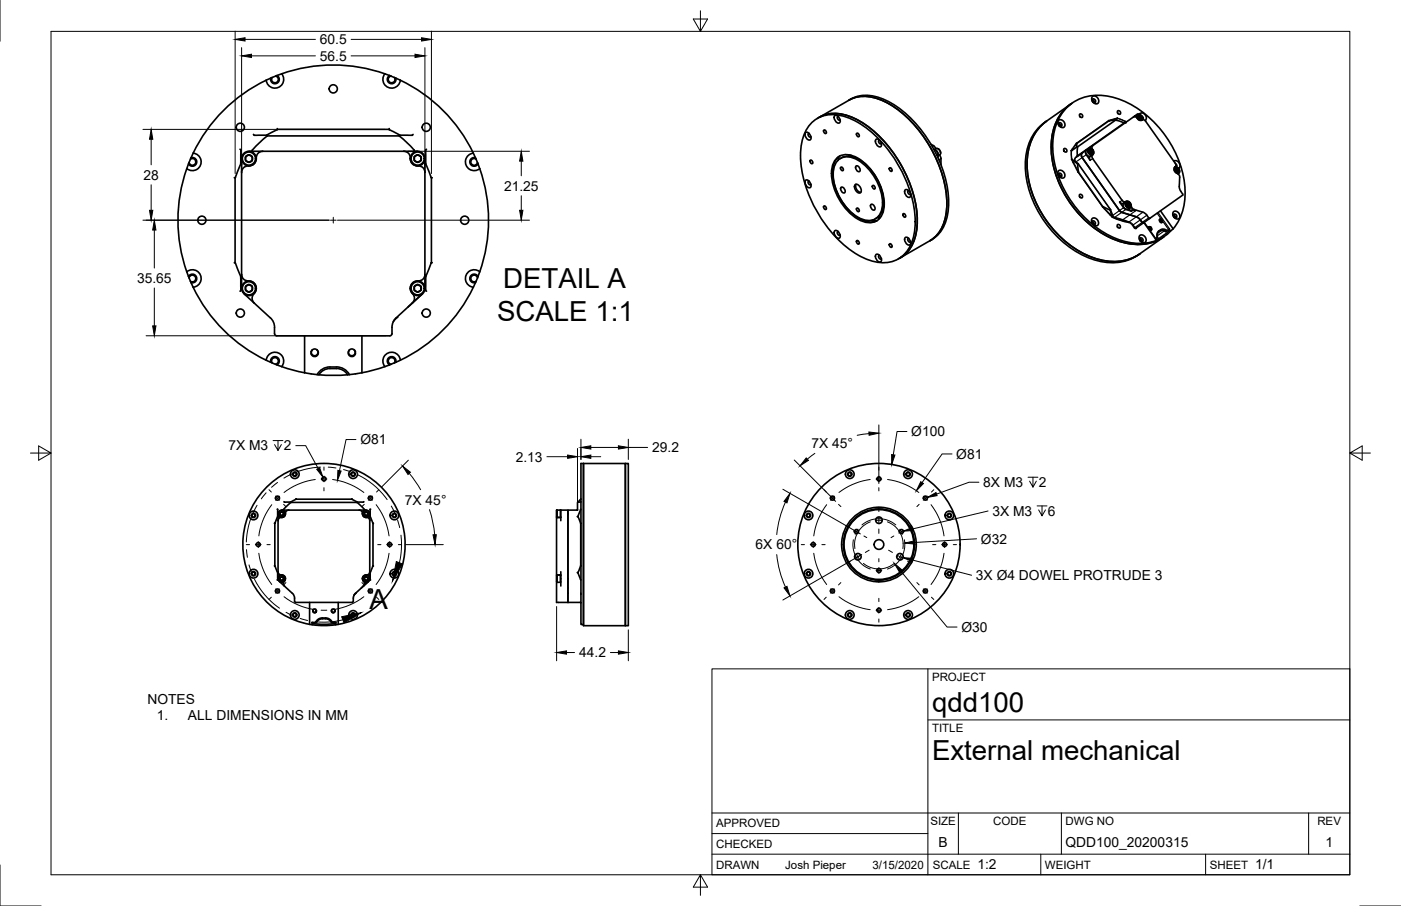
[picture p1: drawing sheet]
<svg xmlns="http://www.w3.org/2000/svg" width="432mm" height="279mm" viewBox="0 0 432 279" stroke-linecap="round" stroke-linejoin="round" font-family="sans-serif">
<!-- layer: Visible -->
<g fill="none" stroke="#000" stroke-width=".51">
<path d="M82 24.7a47.9 47.9 0 0 0-22.5 22.5M82.1 24.7a2.69 2.69 0 0 0 3.7 2.3 2.69 2.69 0 0 0 1-4.2 47.9 47.9 0 0 1 31.8 0 2.7 2.7 0 0 0 1.1 4.2 2.7 2.7 0 0 0 3.7-2.3M83.4 24.1l-1.4 .6M83.9 23.9l-.5 .2M85 23.5a1.05 1.05 0 0 1 .7 1.3 1.05 1.05 0 0 1-1.4 .6 1.05 1.05 0 0 1-.4-1.5l1-.4M85.4 23.3a1.34 1.34 0 0 1 .6 1.7 1.34 1.34 0 0 1-1.7 .7 1.34 1.34 0 0 1-.8-1.6M85.4 23.3l-.4 .2M85.4 39.6l.1 .3h34.5M85.5 39.9l-.7 .4a6.7 6.7 0 0 1-5.1 1.4h-1.4l-.2-.3M86.8 22.8l-1.4 .5M118.6 22.8l1.5 .5M120 39.9l3.3 1.8"/>
<path d="M120 39.6v.3M120.1 23.3a1.34 1.34 0 0 0-.6 1.7 1.34 1.34 0 0 0 1.7 .7 1.34 1.34 0 0 0 .8-1.6M120.1 23.3l.4 .1a1.05 1.05 0 0 0-.8 1.4 1.05 1.05 0 0 0 1.5 .6 1.05 1.05 0 0 0 .4-1.5M120.5 23.5l1.1 .4M121.6 23.9l.4 .2M122 24.1l1.4 .6M123.4 24.7a47.9 47.9 0 0 1 22.5 22.5M250.3 37.7a10.1 10.1 0 0 1 10.7-1.5 34.1 34.1 0 0 1 17.3 17.4 31.4 31.4 0 0 1 3.5 18.5 9.6 9.6 0 0 1-10.9 8.8 25.4 25.4 0 0 1-15-9.7 37.6 37.6 0 0 1-9.1-25.1 12.7 12.7 0 0 1 3.5-8.4zM252.5 36.2l-.6 .3M252.6 36.1a11.7 11.7 0 0 1 11 .5 38.2 38.2 0 0 1 18.1 24 20.3 20.3 0 0 1-1.3 16.2l-1.8 1.9-1.1 .8M257.4 35.6a1.55 1.55 0 0 1 1.3 2.3 1.55 1.55 0 0 1-1.3-2.3zM258.3 35.9a.63 .63 0 0 0-.1 .8 .63 .63 0 0 0 .8 .3"/>
<path d="M261.7 30.9a10.6 10.6 0 0 1 10-.5 34.8 34.8 0 0 1 17.6 18.6 29 29 0 0 1 2.5 18.3 10.3 10.3 0 0 1-5.2 6.9M261.7 30.9l-9.2 5.3M261.7 30.9a11.7 11.7 0 0 1 11 .4 38.2 38.2 0 0 1 18.1 24 20.3 20.3 0 0 1-1.3 16.2l-1.8 2-1.1 .7M322.5 37.4a15.5 15.5 0 0 0-6.5 14.4 32.8 32.8 0 0 0 21.2 28.3 15.5 15.5 0 0 0 13.6-1.5M322.5 37.4a15.9 15.9 0 0 0-6 14 32.8 32.8 0 0 0 21.2 28.4 15.5 15.5 0 0 0 13.6-1.5M326.2 38.2l.4 .3 .1 .5M326.2 38.1l.5 .3 .2 .6M326.4 37a1.42 1.42 0 0 1 1.5 .6 1.42 1.42 0 0 1 0 1.6 1.42 1.42 0 0 1-1.5-.5 1.42 1.42 0 0 1 0-1.7zM326.4 37.9a.63 .63 0 0 1 .8 .3 .63 .63 0 0 1-.3 .8 .75 .75 0 0 1-.5-1.1zM330 32.1l-7.5 5.3M330 32.1a15.9 15.9 0 0 0-6 14.2 32.7 32.7 0 0 0 21.5 28.3 16.3 16.3 0 0 0 11.1-.4l-4-5.6M330 32.1a16.3 16.3 0 0 0-5.9 15.1 32.8 32.8 0 0 0 21.4 27.4 14.5 14.5 0 0 0 15.2-3.3"/>
<path d="M330.5 31.8l-.5 .3M332.8 35.8l.1 .2M332.8 35.2a.59 .59 0 0 1 .8 .3 .59 .59 0 0 1-.3 .7h-.2a.65 .65 0 0 1-.3-1zM336.6 30.9l.5 .3 .1 .5M336.6 30.8l.5 .3 .2 .6M336.8 30.5a.63 .63 0 0 1 .8 .4 .63 .63 0 0 1-.3 .8 .75 .75 0 0 1-.5-1.2zM336.8 29.7a1.42 1.42 0 0 1 1.5 .6 1.42 1.42 0 0 1 0 1.6 1.42 1.42 0 0 1-1.5-.5 1.42 1.42 0 0 1 0-1.7zM341.7 37.2l.1 .1M341.8 37.3l-10.1 6.9M343.8 37l-2 .3M343.9 37l2.8 .9M344.3 36.4l.1 .1"/>
<path d="M344.4 36.6h.1M344.4 36.6l-12.3 8.7M344.5 34.9l.1 .1M344.5 34.2a.59 .59 0 0 1 .8 .3 .59 .59 0 0 1-.3 .8l-.3-.1a.65 .65 0 0 1-.2-1zM346.9 37.4l.1 .3M349.4 36.1l-12.6 8.8M349.4 36.1l.6-.1 .6 .5M349.9 35.7l-.5 .4M349.9 35.7l-.2 .3M350.3 36.2a.83 .83 0 0 1 .6-1.1 .83 .83 0 0 1 1 .8 .9 .9 0 0 1-.1 1.2M350.5 35.3l-.6 .4M350.5 36.5a1.17 1.17 0 0 0 1.8 .4l.8 .5 9.1 12.9 .2 .7-.4 .6"/>
<path d="M350.6 35.3a.99 .99 0 0 1 1.2 .5 .99 .99 0 0 1-.3 1.3l-.9-.5a.9 .9 0 0 1 0-1.3zM350.8 36h.1M350.9 36l.3 .6M351.2 35.2a1.32 1.32 0 0 1 1.7 .1 1.32 1.32 0 0 1 .2 1.7l-.2 .2M351.3 35.7l.4 .5M351.3 35.7h-.4v.7l.6 .2 .2-.4M351.3 35.7l-.4 .3M351.3 35.7a.5 .5 0 0 0-.5 .7 .5 .5 0 0 0 .8 .1l.1-.3M351.7 36.2l-.5 .3M351.8 35.7l.6 .7-.2 .5h-.2M351.9 37h.1M352 36.9h.1"/>
<path d="M352 37l-.2 .1M57.6 52a47.9 47.9 0 0 0 0 31.8M58.1 50.6l-.5 1.4M58.3 50.1l-.2 .4M58.7 49.1a1.05 1.05 0 0 1 1.5 .4 1.05 1.05 0 0 1-.6 1.4 1.05 1.05 0 0 1-1.3-.8zM58.9 48.6l-.2 .5M59.5 47.2l-.6 1.4a1.35 1.35 0 0 1 1.7 .8 1.35 1.35 0 0 1-.7 1.7 1.35 1.35 0 0 1-1.8-.5M59.6 47.2a2.7 2.7 0 0 1 2.2 3.8 2.7 2.7 0 0 1-4.2 1M72.2 54.8h.3M72.5 54.8v26.2h-.3M74 46l.2 .2v4.4h.3M74.2 50.6l-1.7 4.2"/>
<path d="M74.5 48.9v40M75.7 48.3l1-.5 1 .5v1.2l-1 .6-.8-.5-.2-.1zM76.7 46.7h52M77.8 46.3l-.2 .4M81 46.7a2.34 2.34 0 0 0-2.1 2.8 2.77 2.77 0 0 1-3.1 1.8l-1 .7-.3 1.2M82.1 41.7l.3 .2M82.4 41.9h40.6M82.4 41.9l-4.6 4.4M123 41.9l4.6 4.4M124.4 46.7a2.34 2.34 0 0 1 2.1 2.8 2.39 2.39 0 0 0 2.8 1.7l.7 .3 .6 .5 .4 1.2M127.3 41.4l-.2 .3h-3.8l-.3 .2M127.6 46.3l.2 .4"/>
<path d="M127.7 48.3l1-.5 1 .5v1.2l-1 .6-.8-.5-.2-.1zM131 48.9v40M131.2 50.6h-.2M131.5 46l-.3 .2v.6a9.5 9.5 0 0 0 .9 5.8l.9 2.2M133.2 54.8h-.2v26.2M145.5 49.1l.3-.2a1.1 1.1 0 0 1 1.1 .6 1.1 1.1 0 0 1-.1 1.2 1.05 1.05 0 0 1-1.4-.1 1.05 1.05 0 0 1 .1-1.5zM145.9 47.2l.6 1.4M145.9 47.2a2.7 2.7 0 0 0-2.2 3.8 2.7 2.7 0 0 0 4.2 1M146.5 48.6l.2 .5M146.5 48.6a1.34 1.34 0 0 0-1.6 .9 1.34 1.34 0 0 0 .7 1.6 1.34 1.34 0 0 0 1.7-.5M147.2 50.1l.1 .4M147.3 50.6l.5 1.4"/>
<path d="M147.9 52a47.9 47.9 0 0 1 0 31.8M248.4 55.5a1.55 1.55 0 0 1 1.3 2.4 1.55 1.55 0 0 1-1.3-2.4zM248.4 40.8a1.55 1.55 0 0 1 1.3 2.3 1.55 1.55 0 0 1-1.3-2.3zM249.3 55.8a.63 .63 0 0 0-.1 .8 .63 .63 0 0 0 .8 .3M249.3 41.1a.63 .63 0 0 0-.1 .8 .63 .63 0 0 0 .8 .3M249.7 49.4l.6 .2 .2 .8-.7-.2zM253.9 40.2l.6 .1 .1 .8-.6-.2zM258 48.7a5.2 5.2 0 0 1 6.4 .1 17.5 17.5 0 0 1 8.1 15.3 4.6 4.6 0 0 1-7 4 17.3 17.3 0 0 1-9.2-15.8 5.6 5.6 0 0 1 1.7-3.6zM258.4 49.3a5.4 5.4 0 0 1 7 .7 16.6 16.6 0 0 1 6.5 13.7 4.3 4.3 0 0 1-6.5 3.8 16.2 16.2 0 0 1-8.5-14.9 5.3 5.3 0 0 1 1.5-3.3zM258.7 48.2l-.4 1.3M258.8 48.1a7.3 7.3 0 0 0-1.9 7.8 16.9 16.9 0 0 0 9.7 12.3 4.9 4.9 0 0 0 3.7-.2M259.1 51.6l.6 .2 .2 .8-.6-.2z"/>
<path d="M259.3 57.7a1.16 1.16 0 0 1 1 1.8 1.16 1.16 0 0 1-1-1.8zM259.4 48.6a6.6 6.6 0 0 1 7.3 2 15.7 15.7 0 0 1 5.4 13.9 4.4 4.4 0 0 1-2 2.8M259.4 48.7l-.4 .2M261.7 47.7v.5M262.3 47.9l-.6 .3M263.6 57a1.67 1.67 0 0 1 1.8 2.1 .9 .9 0 0 1-.9 .4 .9 .9 0 0 1-.7-.7l-.4-1.2zM263.8 56.8a1.93 1.93 0 0 0 1.5 2.5M263.9 51.2a1.16 1.16 0 0 1 1 1.7 1.16 1.16 0 0 1-1-1.7zM264 41.1l.6 .2 .2 .8-.6-.2zM268.9 57.3l.6 .1 .2 .8-.6-.2zM270.1 42.9a1.55 1.55 0 0 1 1.3 2.3 1.55 1.55 0 0 1-1.3-2.3zM271.1 43.2a.63 .63 0 0 0-.2 .8 .63 .63 0 0 0 .8 .3"/>
<path d="M274.1 51.8l.7 .2 .1 .8-.6-.2zM279.1 58.5a1.55 1.55 0 0 1 1.3 2.3 1.55 1.55 0 0 1-1.3-2.3zM280 58.8a.63 .63 0 0 0-.1 .8 .63 .63 0 0 0 .8 .3M286.9 44.5l1 .6 .5 .8M287.8 46l.5 .3M288 46.1a1.14 1.14 0 0 1 1.7 .4 1.14 1.14 0 0 1-.6 1.6M288 46.2a1.54 1.54 0 0 1 1.1 1.8M288.3 46.3l.3 .3a2.31 2.31 0 0 1 .5 2M289.1 45.9l.6 .5 .2 .8M289.5 47.8l.5 .8v2.2M326.2 53.8l.4 .3 .1 .5M326.2 53.7l.5 .3 .1 .6"/>
<path d="M326.3 52.6a1.42 1.42 0 0 1 1.6 .6 1.42 1.42 0 0 1 0 1.6 1.42 1.42 0 0 1-1.6-.5 1.42 1.42 0 0 1 0-1.7zM326.4 53.4a.63 .63 0 0 1 .8 .4 .63 .63 0 0 1-.3 .8 .75 .75 0 0 1-.5-1.2zM327.9 46.5l.1 .2M328 45.8a.59 .59 0 0 1 .7 .3 .59 .59 0 0 1-.3 .8l-.2-.1a.65 .65 0 0 1-.2-1zM330.2 49.1l2 1.5M331.9 44.3h.1M331.9 44.3v.4a.9 .9 0 0 1-.7 1.2l-1.1 .5M331.9 45.3h.2M332.1 45.3l-.1 2.8 .2 .1M332.1 50.6l.3 2.4M332.4 53l-.1 .1M332.4 53l7.4 10.8"/>
<path d="M332.4 50.5l-.2 .1M332.8 60a.59 .59 0 0 1 .8 .3 .59 .59 0 0 1-.3 .8l-.3-.1a.65 .65 0 0 1-.2-1zM333.5 48.6l11.8 16.6 5.3 1.8 1.4 1.6M333.5 47.2l-1.7 1.2M333.5 47.2a1.01 1.01 0 0 0 0 1.4M334.8 46.3l-1.3 .9M334.8 46.3a1.05 1.05 0 0 0 0 1.4l1.2 1.7a.89 .89 0 0 1 0-1.2l.8-.5-.3 .5 .3 .7 9 12.9a1.14 1.14 0 0 0 1.7 .2 1.78 1.78 0 0 1 1.3 1.9l.7 .7 2.7 .8M334.9 46.3a1.2 1.2 0 0 0 0 1.3 1.2 1.2 0 0 0 1.3 .5M335.5 45.8a1.2 1.2 0 0 1 1.3 .5 1.2 1.2 0 0 1 0 1.4 1.2 1.2 0 0 1-1.3-.5 1.2 1.2 0 0 1 0-1.4zM335.6 45.9a.99 .99 0 0 1 1.2 .5 .99 .99 0 0 1-.3 1.2l-.9-.5a.9 .9 0 0 1 0-1.2zM335.7 46.6h.2M335.9 46.6l.2 .6"/>
<path d="M336 45.4l-1.2 .9M336 45.4l-.2 .3M336.2 48.1h.1M336.3 46.3l.3 .5M336.3 46.3h-.5v.6l.6 .3 .2-.4M336.3 46.3l-.4 .3M336.3 46.3a.5 .5 0 0 0-.6 .7 .5 .5 0 0 0 .9 .1v-.3M336.6 46.8l-.4 .3M336.7 47.7l-.6 .4M336.8 44.9l-.8 .5M336.8 44.9a1.42 1.42 0 0 0 .3 1.8v.6l-.3 .4M361.8 49.7a1.36 1.36 0 0 1 1.6 .5 1.36 1.36 0 0 1-.2 1.7"/>
<path d="M362 51.6h.1M362 51.6a1.18 1.18 0 0 1 1.3 .5 1.18 1.18 0 0 1-.1 1.4l-.2 .1M362.1 51.6h.1M362.1 51.7a.99 .99 0 0 1 1.2 .4 .99 .99 0 0 1-.3 1.3l-.9-.5a.9 .9 0 0 1 0-1.2zM362.2 51.5a1.44 1.44 0 0 0 1 2.2l.4 1M362.2 51.5h.1M362.3 52.3l.1 .1M362.3 50.5l.4 .5-.1 .5M362.3 51.4v.1M362.4 52.4l.3 .6M362.8 52l.4 .5M362.8 52l-.5 .2 .1 .6 .6 .2 .2-.5"/>
<path d="M362.8 52l-.4 .4M363.2 52.5l-.5 .3M363.3 53.5l-.2 .1M363.6 54.7l-.1 3.2 1.1 2.1-.1 .2M253.9 63.6l.6 .1 .1 .8-.6-.1zM257.4 71.1a1.55 1.55 0 0 1 1.3 2.3 1.55 1.55 0 0 1-1.3-2.3zM258.3 71.4a.63 .63 0 0 0-.1 .8 .63 .63 0 0 0 .8 .3M264 74.3l.6 .1 .2 .8-.6-.2zM264 64.2l.6 .2 .2 .8-.6-.2zM268.5 63a1.16 1.16 0 0 1 1 1.8 1.16 1.16 0 0 1-1-1.8zM268.9 67.9l1.2 .2M270.1 78.4a1.55 1.55 0 0 1 1.3 2.4 1.55 1.55 0 0 1-1.3-2.4z"/>
<path d="M270.1 67.3l-.4 .2M270.3 68v.1M270.9 66.7v.9M271.1 78.7a.63 .63 0 0 0-.2 .8 .63 .63 0 0 0 .8 .3M271.1 66.4v.9M272.3 65.2l-.6 .3M274.1 75.2l.7 .2 .1 .8-.6-.2zM278.3 66l.6 .1 .2 .8-.6-.2zM279.1 73.2a1.55 1.55 0 0 1 1.3 2.3 1.55 1.55 0 0 1-1.3-2.3zM280 73.5a.63 .63 0 0 0-.1 .8 .63 .63 0 0 0 .8 .3M286.6 74.2l-9.7 5.7M332.7 60.7l.2 .1"/>
<path d="M336.5 68.5l.5 .3 .1 .5M336.6 68.4l.5 .3 .1 .6M336.7 68.2a.63 .63 0 0 1 .8 .3 .63 .63 0 0 1-.3 .8 .75 .75 0 0 1-.5-1.1zM336.7 67.3a1.42 1.42 0 0 1 1.6 .6 1.42 1.42 0 0 1 0 1.6 1.42 1.42 0 0 1-1.6-.5 1.42 1.42 0 0 1 0-1.7zM339.9 63.7l2.2 1.1M342.3 64.6l-.2 .2 .7 2.2M344.4 69.9l.1 .2M344.5 69.3a.59 .59 0 0 1 .7 .3 .59 .59 0 0 1-.3 .7h-.2a.65 .65 0 0 1-.2-1zM345.1 62.3l1.2 1.8M345.1 62.3a.9 .9 0 0 0 1.1 .4l.8-.5-.6 .4M346.3 64.1l.7 .5 1.7 .5-.8-.8M346.4 62.6a1.2 1.2 0 0 0 0 1.4 1.2 1.2 0 0 0 1.3 .5l.6-.4"/>
<path d="M346.4 62.6h.1M347 62.2a1.2 1.2 0 0 1 1.3 .5 1.2 1.2 0 0 1 0 1.4 1.2 1.2 0 0 1-1.3-.5 1.2 1.2 0 0 1 0-1.4zM347.1 62.2a.99 .99 0 0 1 1.2 .5 .99 .99 0 0 1-.3 1.3l-.9-.5a.9 .9 0 0 1 0-1.3zM347.2 62.9h.2M347.4 62.9l.3 .7M347.8 62.7l.3 .4M347.8 62.7l-.5-.1v.7l.7 .3 .1-.5M347.8 62.7l-.4 .2M347.8 62.6l.4 .5M347.8 62.6a.5 .5 0 0 0-.5 .7 .5 .5 0 0 0 .8 .1l.1-.3M348.1 63.1l-.4 .3M351.2 73.7l.5 .3 .1 .5"/>
<path d="M351.2 73.6l.5 .3 .2 .6M351.3 78.3l-.5 .3M351.4 72.6a1.42 1.42 0 0 1 1.5 .5 1.42 1.42 0 0 1 0 1.6 1.42 1.42 0 0 1-1.5-.5 1.42 1.42 0 0 1 0-1.6zM351.4 73.4a.63 .63 0 0 1 .8 .3 .63 .63 0 0 1-.3 .8 .75 .75 0 0 1-.5-1.1zM352 68.6l.4 .1M352.3 65.4l1.2 1M352.4 68.7l-2.2 1.6M353.5 66.4l.7 .9h.2M354 70.3l.4 .6 .5-.1M354.1 70.1h.1M354.1 70.1l.5 .6M354.2 70l.5 .2 .1 .5-.2 .2v-.6l-.5-.3 .5 .3v.6v-.2"/>
<path d="M354.2 70.2l-.2 .1M354.4 67.3l-2 1.4M354.5 69.9l-.3 .1-.2 .3M354.6 70.7l-.2 .2M354.9 70.8l-.1 .1M354.9 70.8v-.5l-.4-.3 .4 .6-.5 .3M356.7 73.2l-.6 .5M356.7 73.2h.1M357.4 67.9l.3 .7 .5-.1M357.4 67.8l.4 .2 .1 .6v-.6l-.5-.3 .5 .2v.7M357.4 67.8h.1M357.4 67.8l.5 .5"/>
<path d="M357.5 67.6l.6 .3-.1 .6M357.6 71.3l.6-.2 1.2 .3M357.7 65l3.9 5.6M357.7 70.9a1.75 1.75 0 0 0-1 2.3M357.7 71.2l-1 .9v1.1M357.7 71.2l.6-.2 1.1 .4M357.7 70.9l.8-.3 1.2 .5M357.8 67.6h-.3l-.1 .3M357.9 68.4l-.2 .2M358.2 68.5v-.5l-.4-.4 .4 .7-.5 .3M358.2 68.5l-.1 .1M358.8 73l-7.5 5.3"/>
<path d="M359.7 71.1l-.3 .3M360.5 70.6l-.8 .5M360.5 71l-1.6 1.4-2.6 1.5M361.6 70.6l-.9 .7-.4-.6M361.6 70.6a19.3 19.3 0 0 0 2.8-17.7 32.8 32.8 0 0 0-20.4-22.6 14.1 14.1 0 0 0-17.5 6 23.5 23.5 0 0 0 .7 20.5 31.5 31.5 0 0 0 19.8 17.8 15.9 15.9 0 0 0 9.5-.4M361.6 66.4l.5 .3 .1 .5M361.6 66.3l.5 .3 .2 .6M361.8 65.2a1.42 1.42 0 0 1 1.5 .6 1.42 1.42 0 0 1 0 1.6 1.42 1.42 0 0 1-1.5-.5 1.42 1.42 0 0 1 0-1.7zM361.8 66.1a.63 .63 0 0 1 .8 .3 .63 .63 0 0 1-.3 .8 .75 .75 0 0 1-.5-1.1zM364.5 60.2l-10.1 7.1M57.6 83.8l.5 1.5M57.6 83.8a2.7 2.7 0 0 1 4.2 1.1 2.7 2.7 0 0 1-2.2 3.7"/>
<path d="M58.3 85.7a.99 .99 0 0 1 .4-1.1 .99 .99 0 0 1 1.2 .1 1.34 1.34 0 0 1 .7 1.7 1.34 1.34 0 0 1-1.7 .8M58.3 85.7l.4 1.1M58.3 85.7a1.05 1.05 0 0 1 1.3-.8 1.05 1.05 0 0 1 .6 1.4 1.05 1.05 0 0 1-1.5 .5M58.7 86.8l.2 .4M58.9 87.2v.1a47.8 47.8 0 0 0 24.5 24.4M72.5 81l1.7 4.3M74.5 84.6a2.13 2.13 0 0 0 2.6 2.1 2.34 2.34 0 0 1 1.8 1.7 2.34 2.34 0 0 1-.9 2.5l-.3 .7 .1 .8 .6 1.1M74.5 85.2l-.3 .1v4.3l-.2 .2M75.2 90.6l3.1 2.9M75.7 88.3l1-.5 1 .5v1.2l-1 .6-.8-.5-.2-.1zM78.3 93.5l5.4 4.9 .6 .9a6.7 6.7 0 0 1 .3 3.6M122.6 97.8l-1.4 1.4"/>
<path d="M127.7 88.3l1-.5 .4 .2 .6 .3v1.2l-1 .6-.8-.5-.2-.1zM130.2 90.6l-4.5 4.1M131 85.2l.2 .1v4.3l.3 .2M131 84.6a2.13 2.13 0 0 1-2.6 2.1 2.34 2.34 0 0 0-1.9 1.7 2.34 2.34 0 0 0 .9 2.5l.3 .7v.8a4 4 0 0 1-2 2.3l-3.6 3.3-.9 1.3a6.9 6.9 0 0 0-.4 3.6M133 81h.2M133 81l-1.8 4.3M146.7 86.8l-.2 .5a47.8 47.8 0 0 1-24.5 24.4 1.35 1.35 0 0 0-.8-1.6 1.35 1.35 0 0 0-1.7 .7 1.35 1.35 0 0 0 .6 1.7M147.2 85.7a1.05 1.05 0 0 0-1.4-.8 1.05 1.05 0 0 0-.6 1.4 1.05 1.05 0 0 0 1.5 .5M147.2 85.7l-.5 1.1M147.2 85.7a.99 .99 0 0 0-.4-1.1 .99 .99 0 0 0-1.2 .1 1.34 1.34 0 0 0-.7 1.7 1.34 1.34 0 0 0 1.6 .8M147.8 83.8l-.5 1.5M147.9 83.8a2.7 2.7 0 0 0-4.2 1.1 2.7 2.7 0 0 0 2.2 3.7"/>
<path d="M82.1 111.1a2.7 2.7 0 0 1 3.7-2.3 2.7 2.7 0 0 1 1 4.2M83.4 111.7l.5 .2M83.5 111.7a1.34 1.34 0 0 1 .8-1.6 1.34 1.34 0 0 1 1.7 .7 1.34 1.34 0 0 1-.6 1.7M84.6 102.9l.2 .5 .5 .1 34.9 .1 .4-.2 .2-.5M85 112.4a1.05 1.05 0 0 0 .7-1.4 1.05 1.05 0 0 0-1.4-.6 1.05 1.05 0 0 0-.4 1.5l1.5 .6M85.4 112.5l1.4 .6M86.8 113.1l7.1 1.9M93.9 115l2 .3M93.9 103.6v11.4M95.9 115.3l1.9 .2M96.2 108l-.3 .5v.6l.7 .8M96.2 108l-.2 1.1 .3 .4 .6 .2 .6-.1 .4-.4 .1-.6-.3-.6"/>
<path d="M96.2 108l.8-.4 .8 .4M96.7 109.9h.6M97.7 115.5l.6 .1M97.7 108l.4 .4v.7l-.8 .8M97.8 115.5l.8-1.1a7.3 7.3 0 0 1 7.7-.4l1.4 1.5M98.3 115.6l.8-.9 .9-.7a9 9 0 0 1 4.9-.2l1.5 .9 .7 .9M107.7 108l.7-.4 .8 .4M107.7 108l-.3 .5 .1 .7 .9 .5 .9-.4 .2-.8-.3-.5 .2 .2 .1 1-.7 .7M107.7 108l-.3 .4-.1 .7 .8 .8M108.1 109.9h.7M111.5 115l-2.3 .3a47.9 47.9 0 0 1-10.9 .3M111.5 103.6v11.4"/>
<path d="M118.6 113.1l-7.1 1.9M120.1 112.5l-1.5 .6M120.5 112.4l-.4 .1M121.6 111.9l-1.1 .4M121.6 111.9a1.05 1.05 0 0 0-.4-1.5 1.05 1.05 0 0 0-1.5 .6 1.05 1.05 0 0 0 .8 1.4M122 111.7l-.4 .2M123.4 111.1a2.7 2.7 0 0 0-3.7-2.3 2.7 2.7 0 0 0-1.1 4.2M85.4 157l.2 2.3M85.6 159.3l-.9 2.1M85.6 159.3h.1M85.7 158.5v20M86.8 157.3h26"/>
<path d="M89 157.3a1.41 1.41 0 0 0-1.2 1.7l-.4 .4a1.38 1.38 0 0 0-1.7 1.2M89.6 154.8l.1 .1M89.7 154.9h20.3M89.7 154.9l-2.4 2.4M91.2 153.8l17.3 .1M91.2 153.9v.1a4.4 4.4 0 0 1-3.7 .7M108.5 153.8v.1M108.5 153.9h.1M108.5 154l1.6 .8M110 154.9l2.3 2.2M110.7 157.3a1.41 1.41 0 0 1 1.2 1.7l.4 .4a1.38 1.38 0 0 1 1.7 1.2M112.1 154.7l-2.1 .2"/>
<path d="M112.3 157.1l.1 .2M113.3 158.2v.5M113.3 158.2l-.5-.3-.5 .3 .2 .6 .3 .2 .5-.3M113.4 158.2v.5M113.4 158.2a.58 .58 0 0 0-.9-.2 .58 .58 0 0 0 0 .9 .58 .58 0 0 0 .9-.2M114 158.5v20M114.1 159.3h-.1M114.2 157l-.1 .1a6.7 6.7 0 0 0 .9 4.3M171.5 159.6h1.3M171.6 157.4l.1-.1v2.3zM172.8 157.3h-1.3v28.5h7.5M172.8 157.3v3.3"/>
<path d="M172.8 157.3h2.2v28.5v-28.5h3M172.8 157.4l-.1-.1v2.3l.1-.2M178.1 159.3h-.2M179 153.8l-.9 1M179 157v.1a3.4 3.4 0 0 0-.1 4.2l.1 .1M179 154.7l-1 .2v2.3l-.2 .1M179 142.9h.8v49.8l-.8-.1zM179.8 142.9h12.9v50.1h-12.9zM192.7 142.9h1v50.1h-1zM84.6 161.4h.1M84.7 161.4l-.1 13.1M84.7 174.5l.9 2.1"/>
<path d="M85.6 176.6l-.2 2.3M85.6 176.6h.1M85.7 176.3l.5 .9a1.36 1.36 0 0 1 1.6 1.8l-.5 1 .4 .7M86.1 179.3l1.6 1.4M113.3 178.2v.5M113.3 178.2l-.5-.3-.5 .3 .2 .7 .3 .1 .5-.3M113.4 178.2v.5M113.4 178.2a.58 .58 0 0 0-.9-.2 .58 .58 0 0 0 0 .9 .58 .58 0 0 0 .9-.2M114 176.3l-.6 .9a1.36 1.36 0 0 0-1.5 1.8l.5 1-.4 .7M114 176.6h.1M114.1 176.6l.1 2.3M115 174.5h.1"/>
<path d="M115 174.5l-.9 2.1M115.1 161.4l-.1 13.1M171.5 177.3h1.3M171.6 177.4l.1-.1v2.3zM171.7 179.6h1M172.8 176.3v4.4M172.8 177.4l-.1-.1v2.3M172.8 179.5l-.1 .1M178.1 176.6h-.2M178.1 176.6h.1M178.1 176.6l.9 2.3M179 174.5h.1"/>
<path d="M179 174.5l-.9 2.1M179 161.4v13.1M87.7 180.7l2.7 2.6 .3 .7 .1 1.4 .3 .4h17.5l.3-.2v-1.6l.4-.7 2.7-2.6M95.4 185.8v6.8l.8 .1v-.7M95.4 192.5a25 25 0 0 1-16.4-38.3 25 25 0 0 1 41.7 0 25 25 0 0 1-16.4 38.3M96.1 192h1.2M96.2 192.3l4.1 .2 3.2-.2M96.6 188l.4-.2 .4 .2M102.1 192h.3M102.1 191.9a2.98 2.98 0 0 0-4.7 .1h-.1M102.3 188l-.1 .6 .5 .2 .5-.3-.1-.5 .2 .6-.2 .2-.4 .2-.4-.2zM102.3 188l.4-.2 .4 .2"/>
<path d="M102.4 192h1.2M102.4 191.9a3.1 3.1 0 0 0-5.1 0M103.4 192v.7l.8-.1M103.5 192.7l-4 .2-3.3-.2M104.2 185.8v6.8M109.8 182.9l-.7 .7M112 180.7l1.6-1.4-2.3 2.1M178.8 185.8l.2 .2M179 182.9v.5"/>
<circle cx="74.1" cy="39.3" r="1.26"/>
<circle cx="102.7" cy="27.4" r="1.26"/>
<circle cx="131.4" cy="39.3" r="1.26"/>
<circle cx="76.7" cy="48.9" r="2.02"/>
<circle cx="76.7" cy="48.9" r="1.15"/>
<circle cx="76.7" cy="48.9" r="2.25"/>
<circle cx="128.7" cy="48.9" r="2.02"/>
<circle cx="128.7" cy="48.9" r="1.15"/>
<circle cx="128.7" cy="48.9" r="2.25"/>
<circle cx="362.7" cy="52.4" r=".51"/>
<circle cx="62.2" cy="67.9" r="1.26"/>
<circle cx="143.2" cy="67.9" r="1.26"/>
<circle cx="74.1" cy="96.6" r="1.26"/>
<circle cx="76.7" cy="88.9" r="2.02"/>
<circle cx="76.7" cy="88.9" r="1.15"/>
<circle cx="76.7" cy="88.9" r="2.25"/>
<circle cx="128.7" cy="88.9" r="2.02"/>
<circle cx="128.7" cy="88.9" r="1.15"/>
<circle cx="128.7" cy="88.9" r="2.25"/>
<circle cx="131.4" cy="96.6" r="1.26"/>
<circle cx="78.1" cy="159" r=".52"/>
<circle cx="78.1" cy="159" r=".67"/>
<circle cx="78.1" cy="159" r="1.34"/>
<circle cx="85.5" cy="153.6" r=".62"/>
<circle cx="86.8" cy="158.4" r="1.01"/>
<circle cx="86.8" cy="158.4" r=".58"/>
<circle cx="86.8" cy="158.4" r="1.13"/>
<circle cx="90.9" cy="146.2" r=".52"/>
<circle cx="90.9" cy="146.2" r=".67"/>
<circle cx="90.9" cy="146.2" r="1.34"/>
<circle cx="99.9" cy="147.7" r=".62"/>
<circle cx="108.8" cy="146.2" r=".52"/>
<circle cx="108.8" cy="146.2" r=".67"/>
<circle cx="108.8" cy="146.2" r="1.34"/>
<circle cx="112.9" cy="158.4" r="1.01"/>
<circle cx="112.9" cy="158.4" r="1.13"/>
<circle cx="114.2" cy="153.6" r=".62"/>
<circle cx="121.5" cy="159" r=".52"/>
<circle cx="121.5" cy="159" r=".67"/>
<circle cx="121.5" cy="159" r="1.34"/>
<circle cx="249.2" cy="159" r=".52"/>
<circle cx="249.2" cy="159" r=".67"/>
<circle cx="249.2" cy="159" r="1.34"/>
<circle cx="256.6" cy="153.6" r=".62"/>
<circle cx="261.9" cy="146.2" r=".52"/>
<circle cx="261.9" cy="146.2" r=".67"/>
<circle cx="261.9" cy="146.2" r="1.34"/>
<circle cx="270.9" cy="147.7" r=".62"/>
<circle cx="279.9" cy="146.2" r=".52"/>
<circle cx="279.9" cy="146.2" r=".67"/>
<circle cx="279.9" cy="146.2" r="1.34"/>
<circle cx="285.2" cy="153.6" r=".62"/>
<circle cx="292.6" cy="159" r=".52"/>
<circle cx="292.6" cy="159" r=".67"/>
<circle cx="292.6" cy="159" r="1.34"/>
<circle cx="78.1" cy="176.9" r=".52"/>
<circle cx="78.1" cy="176.9" r=".67"/>
<circle cx="78.1" cy="176.9" r="1.34"/>
<circle cx="79.6" cy="167.9" r=".62"/>
<circle cx="86.8" cy="178.4" r="1.01"/>
<circle cx="86.8" cy="178.4" r=".58"/>
<circle cx="86.8" cy="178.5" r=".58"/>
<circle cx="86.8" cy="178.4" r="1.13"/>
<circle cx="112.9" cy="178.4" r="1.01"/>
<circle cx="112.9" cy="178.4" r="1.13"/>
<circle cx="120.1" cy="167.9" r=".62"/>
<circle cx="121.5" cy="176.9" r=".52"/>
<circle cx="121.5" cy="176.9" r=".67"/>
<circle cx="121.5" cy="176.9" r="1.34"/>
<circle cx="249.2" cy="176.9" r=".52"/>
<circle cx="249.2" cy="176.9" r=".67"/>
<circle cx="249.2" cy="176.9" r="1.34"/>
<circle cx="250.6" cy="167.9" r=".62"/>
<circle cx="264" cy="163.9" r=".62"/>
<circle cx="264.4" cy="171.7" r="1.01"/>
<circle cx="270.9" cy="167.9" r="25"/>
<circle cx="270.9" cy="167.9" r="11"/>
<circle cx="270.9" cy="167.9" r="10.8"/>
<circle cx="270.9" cy="175.9" r=".62"/>
<circle cx="270.9" cy="160.4" r="1.01"/>
<circle cx="270.9" cy="167.9" r="1.49"/>
<circle cx="270.9" cy="167.9" r="11.5"/>
<circle cx="277.4" cy="171.7" r="1.01"/>
<circle cx="277.8" cy="163.9" r=".62"/>
<circle cx="291.1" cy="167.9" r=".62"/>
<circle cx="292.6" cy="176.9" r=".52"/>
<circle cx="292.6" cy="176.9" r=".67"/>
<circle cx="292.6" cy="176.9" r="1.34"/>
<circle cx="85.5" cy="182.3" r=".62"/>
<circle cx="90.9" cy="189.6" r=".52"/>
<circle cx="90.9" cy="189.6" r=".67"/>
<circle cx="90.9" cy="189.6" r="1.34"/>
<circle cx="97" cy="188.5" r=".52"/>
<circle cx="108.8" cy="189.6" r=".52"/>
<circle cx="108.8" cy="189.6" r=".67"/>
<circle cx="108.8" cy="189.6" r="1.34"/>
<circle cx="114.2" cy="182.3" r=".62"/>
<circle cx="256.6" cy="182.3" r=".62"/>
<circle cx="261.9" cy="189.6" r=".52"/>
<circle cx="261.9" cy="189.6" r=".67"/>
<circle cx="261.9" cy="189.6" r="1.34"/>
<circle cx="270.9" cy="188.2" r=".62"/>
<circle cx="279.9" cy="189.6" r=".52"/>
<circle cx="279.9" cy="189.6" r=".67"/>
<circle cx="279.9" cy="189.6" r="1.34"/>
<circle cx="285.2" cy="182.3" r=".62"/>
</g>
<!-- layer: Visible Narrow -->
<g fill="none" stroke="#000" stroke-width=".36">
<path d="M343.7 36.6a4.2 4.2 0 0 1 3.2 .8l.2 .3M343.7 36.6l-2 .6-10 7-1.2 1.7M343.7 36.6l.1 .1M343.8 36.7l-1.9 .6M343.8 36.7h.4M344.4 36.6l-.6 .1M344.4 36.5l2.5 1M346.4 37.9l-14.4 10.1M346.8 37.8h-.2M346.9 37.8l-.4 .1M351.9 37v.1M287.7 44.9l-.4 .2"/>
<path d="M288.3 46.3l-.3 .2M289.1 47.7l-.3 .2M290 48.9l-.6 .4M330.1 46.4a6.6 6.6 0 0 0 .6 3.8M330.2 46.5l.2 2.6M330.5 49.2l.4 .9M330.5 45.9l-.4 .5M330.5 45.9h.2M330.7 46l-.4 .4M330.7 46h.2M330.7 50.2l1.6 2.9 7.5 10.7 2.3 2.5M330.9 50.1l1.5 2.8"/>
<path d="M330.9 50.1l-.2 .1M331.2 49.7l-.3 .4M331.7 48.4l-.4 .6 .1 .6 1 .9 9.9 14.1 .7 1.8M331.9 44.3l-1.2 1.7M332 48.1l-.7 .7-.1 .6 .2 .5 .8 .7M332.3 50.6l9.9 14.1M334.8 47.7l-3.2 2.3M336.8 48.9l-.8 .5M336.8 46.2l-.1 .1M362.1 51.5v.1M340 63.8l2.2 2.3M342.1 66.3l.7 .7"/>
<path d="M342.1 64.7l.7 2 .4 .3 2.8 .9M342.2 66.1l.7 .7M342.2 66.1l-.1 .1M342.6 66l-.4 .1M342.8 67l2.1 .9 2.8 .7M342.9 66.9l2.1 .9 2.7 .7M343 66.4l.6 .6M343 66.4h-.2M343.6 67l2.5 .7M343.6 67l-.1 .1M345.8 61.8l-.7 .5M346 67.9l1.7 .6"/>
<path d="M346.1 67.7l-.1 .2M346.1 67.7l1.7 .6M346.3 64.1l-3.3 2.3M347 64.6l-3.4 2.4M347.7 68.5v.1M347.8 68.3l.2 .1M347.8 68.4l-.1 .1M347.8 68.4l-.1 .2M347.9 68.7l1.1 .8M348 68.4l1.2 .9M348 68.4l-.1 .3-.2-.1M348.4 63.9l.8 .9"/>
<path d="M348.6 63.4l-.1 .1M349.2 64.8l.8 .2 .2-.2M349.2 64.8l-.5 .3M349.2 69.4l-.2 .1M349.2 69.4l.6 .7-.1 .2-.7-.8M349.5 64.6l-.3 .2M350 65l-3.9 2.7M350.3 70.2l-.2 .4-.5-.3M352.2 65.4l-4.2 3M352.7 68.5l1.4 2M353.5 66.4l-4.3 3M354 67.2l-4.2 2.9 .4 .2"/>
<path d="M354.3 70.8l1.9 2.8M356.6 65.7l1.4 2.1M356.9 65.6l3.6 5M357.1 71.3v.3M357.7 70.9v.3M358.2 68l2 2.8M358.8 71.2l-2.1 1.5"/>
</g>
<!-- layer: Visible -->
<circle cx="346.8" cy="37.8" r=".25" fill="#000"/>
<!-- layer: Border -->
<path d="M0 0v12.7M15.7 9.7h400.3v260.1h-400.3zM215.9 3.3v6.4l-2.2-3.8h4.4l-2.2 3.8M9.4 139.7h6.3l-3.8-2.2v4.4l3.8-2.2M416 139.7l3.8 2.2v-4.4l-3.8 2.2h6.4M0 266.7v12.7h12.7M215.9 269.8l2.2 3.8h-4.4l2.2-3.8v6.3M419.1 279.4h12.7" fill="none" stroke="#000" stroke-width=".31"/>
<!-- layer: Titleblock -->
<path d="M219.4 206.3h196.6v63.5h-196.6zM286 206.3v63.5M286 222h130M219.4 257.1h66.6M219.4 250.7h196.6M295.4 250.7v12.7M327.1 250.7v12.7M403.3 250.7v12.7M219.4 263.4h196.6M320.8 263.4v6.4M371.6 263.4v6.4" fill="none" stroke="#000" stroke-width=".31"/>
<!-- layer: Center Lines -->
<g fill="none" stroke="#000" stroke-width=".31">
<path d="M101.8 67.9h1.8M102.7 67v1.8M82.9 151l.7 .7M83.8 155.6a20.2 20.2 0 0 0-4 9.7M84.9 153l1.2 1.3M86.2 153l-1.3 1.3M87.4 155.5l.7 .7M97.2 147.9a20.4 20.4 0 0 0-9.7 4M99.8 144v1M99.8 146.8v1.8M99.8 150.4v1M100.7 147.7h-1.7"/>
<path d="M102.5 147.9a20.6 20.6 0 0 1 9.6 4M112.3 155.5l-.8 .7M113.5 153l1.3 1.3M114.8 153l-1.3 1.3M115.9 155.6a20.2 20.2 0 0 1 4 9.7M116.8 151l-.7 .7M254 151l.7 .7M254.8 155.6a20.2 20.2 0 0 0-4 9.7M255.9 153l1.3 1.3M257.2 153l-1.3 1.3M258.4 155.5l.8 .7M268.2 147.9a20.6 20.6 0 0 0-9.6 4"/>
<path d="M270.9 144v1M270.9 146.8v1.8M270.9 150.4v1M270.9 156.4v1.4M270.9 159.6v1.8M271.8 147.7h-1.8M273.6 147.9a20.6 20.6 0 0 1 9.6 4M283.3 155.5l-.7 .7M284.6 153l1.2 1.3M285.8 153l-1.2 1.3M287 155.6a20.5 20.5 0 0 1 4 9.7M287.8 151l-.7 .7"/>
<path d="M75.9 168h1M78.7 168h1.8M79.6 167.1v1.7M79.8 170.6a20.2 20.2 0 0 0 4 9.7M82.3 168h1M88.1 179.7l-.7 .7M111.5 179.7l.8 .7M116.4 168h1M119.2 168h1.8M119.9 170.6a20.2 20.2 0 0 1-4 9.7M120.1 167.1v1.7M122.8 168h1"/>
<path d="M247 168h.9M249.7 168h1.8M250.7 167.1v1.7M250.8 170.6a20.2 20.2 0 0 0 4 9.7M253.3 168h1M259.2 179.7l-.8 .7M260.8 162.1l.8 .5M262.1 173l-1.2 .7M263 166.5a8 8 0 0 0 5.2 9M263.2 163.5l1.5 .9M264 170.9l.9 1.5M264.4 163.2l-.8 1.5"/>
<path d="M265.2 171.3l-1.6 .8M265.7 161.9a8 8 0 0 1 10.4 0M266.1 173.7a7.5 7.5 0 0 0 9.5 0M266.3 165.3l.8 .5M267.9 169.7l-1.2 .7M268.2 160.9a7.5 7.5 0 0 0-4.7 8.3M270 175.9h1.8M270.9 163.1v1.4M270.9 172.3v1M270.9 175v1.8M270.9 178.6v1M271.8 160.5h-1.8"/>
<path d="M273.5 160.9a7.6 7.6 0 0 1 4.8 8.3M273.9 169.7l1.2 .7M275.5 165.3l-.9 .5M276.6 171.3l1.6 .8M277.3 163.2l.9 1.5M277.8 170.9l-.9 1.5M278.6 163.5l-1.6 .9M278.7 166.5a8 8 0 0 1-5.2 9M279.7 173l1.2 .7M281 162.1l-.9 .5M282.6 179.7l.7 .7M287.4 168h1"/>
<path d="M290.2 168h1.8M291 170.6a20.6 20.6 0 0 1-4 9.7M291.1 167.1v1.7M293.8 168h1M83.6 184.2l-.7 .7M84.9 181.6l1.3 1.3M86.1 181.6l-1.2 1.3M87.5 184a20.3 20.3 0 0 0 9.7 4M99 188.2h1.7M112.1 184a20.3 20.3 0 0 1-9.6 4M113.5 181.6l1.3 1.3M114.8 181.6l-1.3 1.3"/>
<path d="M116.1 184.2l.7 .7M254.7 184.2l-.7 .7M255.9 181.6l1.3 1.3M257.2 181.6l-1.3 1.3M258.6 184a19.9 19.9 0 0 0 9.6 4M270.9 184.5v1M270.9 187.3v1.8M270.9 190.9v1M271.8 188.2h-1.8M283.2 184a19.9 19.9 0 0 1-9.6 4M284.6 181.6l1.2 1.3M285.8 181.6l-1.2 1.3"/>
<path d="M287.1 184.2l.7 .7"/>
</g>
<!-- layer: Dimensions -->
<g fill="none" stroke="#000" stroke-width=".31">
<path d="M72.5 9.6v43.9M74.5 14.7v37.2M75.5 12.1h21.7M77.5 17.2h19.7M108.2 17.2h19.7M108.2 12.1h21.7M131 14.7v37.2M133 9.6v43.9M44 39.9h74.7M46.6 42.9v7.9M46.6 57v7.9M125.7 46.7h37.5"/>
<path d="M160.7 49.7v4.5M44 67.9h57.5M47.6 71v11.7M104 67.9h59.2M160.7 60.4v4.5M47.6 88.8v11.7M45 103.5h73.9M84.2 135.9h3M85.7 135.9v3l-1.1-1.8M86.7 137.1l-1 1.8M91.2 137.4h3l3.9 7.1M109.7 135.6h-3l-2.1 9.6"/>
<path d="M178 138.3v17.6M179 135.4v6.3M182.1 138h8.5M193.7 135.4v6.3M193.7 138h5.9M251.1 139.8l-2.3 1.8M267.8 133.7l-3.6 .5M270.9 131v18.1M279.5 133.1h-3l-1.2 7.2M293.4 140h-3l-6.2 8.8M125.9 141.9l-8.2 8.2M126.1 146l3.5 5"/>
<path d="M132.4 157.2l1.1 4.2 .5 3.5M168.6 140.8h6.3M182.1 140.8h3M241.3 150.9l23.9 13.8M242.1 154.8a31.6 31.6 0 0 0-2.7 10.1M244.8 141.9l12.8 12.7M301.7 148.7h-3l-10.1 3.7M304.5 157.6l-23.1 5.5M316.8 147.2h3.1M318.4 147.2v3l-1.1-1.8M319.4 148.4l-1 1.8M319.6 156h3.1"/>
<path d="M321.2 156v3.1l-1.1-1.9M322.2 157.2l-1 1.9M125 168h11.6M239.4 171a31.6 31.6 0 0 0 2.7 10.1M265.6 171l-24.3 14M277.6 176.1l14.3 17.3h3.1M281.3 172.7l18.1 4.7M301 166.2l-19.1 1.1M171.6 187v16.8M193.7 194.2v9.6M174.6 201.2h2.5M188.1 201.2h2.5"/>
</g>
<g fill="#000" stroke="#000" stroke-width=".31">
<path d="M72.5 12.1l3-.5v1.1zM74.5 17.2l3-.5v1zM127.9 16.7l3.1 .5-3.1 .5zM129.9 11.6l3.1 .5-3.1 .6zM46.6 39.9l.5 3h-1zM160.7 46.7l.5 3h-1.1zM46.1 64.9h1l-.5 3zM47.6 67.9l.5 3.1h-1zM160.1 64.9h1.1l-.5 3zM47.1 100.5h1l-.5 3zM179 138l3.1-.5v1zM190.6 137.5l3.1 .5-3.1 .5z"/>
<path d="M267.8 133.2l3.1 .4-3 .6zM97.6 144.7l.9-.5 1 3zM104.1 145.1l1 .2-1.1 2.8zM124.1 143.7l2.4 1.9-.7 .7zM174.9 140.3l3.1 .5-3.1 .6zM179 140.8l3.1-.5v1.1zM243.5 152.1l-1 3-.9-.5zM248.5 141.2l.7 .8-2.6 1.7zM274.8 140.2l1 .1-1 3zM283.8 148.5l.8 .6-2.2 2.2zM285.8 153.4l2.7-1.5 .3 .9zM133.5 164.9h1l-.4 3.1z"/>
<path d="M275.7 173.7l2.3 2-.8 .7zM278.4 163.8l2.9-1.2 .2 1zM278.3 172l3.1 .2-.2 1zM278.9 167.5l3-.7v1zM241.6 181.3l.9-.5 1 3zM171.6 201.2l3-.5v1zM190.6 200.7l3.1 .5-3.1 .5z"/>
</g>
<!-- layer: Annotations -->
<g fill="none" stroke="#000" stroke-width=".31">
<path d="M79.2 155.8a23.3 23.3 0 0 0-3.3 11.3M82 152l-1.5 1.8M85.5 148.8l-1.8 1.5M98.8 144.1a23.7 23.7 0 0 0-11.3 3.3M101.2 144.1l2.3 .2M105.9 144.8l2.2 .7M110.3 146.5a23.5 23.5 0 0 1 9 7.6M120.6 156.1l1.1 2.1M76 169.5l.2 2.4M76.8 174.2l.7 2.3M78.4 178.6a23.6 23.6 0 0 0 7.7 9M122.5 160.4l.7 2.3"/>
<path d="M123.6 165l.1 4.4-.6 4.1M88.2 188.8l2.1 1.1M92.5 190.7l2.3 .6M105.7 191.2l-4.2 .6-4.3-.1"/>
</g>
<path d="M122.2 173.2l1.9 .7-3.2 5.3zM105.3 190.2l6-1.3-5.3 3.2z" fill="#000" stroke="#000" stroke-width=".31"/>
<g font-size="8.5">
<text x="155.1" y="88.7">DETAIL A</text>
<text x="153.2" y="99">SCALE 1:1</text>
<text x="113.9" y="187.9">A</text>
<text x="287.3" y="219.5">qdd100</text>
<text x="287.3" y="234.5">External mechanical</text>
</g>
<g font-size="4.3">
<text x="98.6" y="13.7">60.5</text>
<text x="98.6" y="18.7">56.5</text>
<text x="44.2" y="55.4">28</text>
<text x="155.4" y="58.8">21.25</text>
<text x="42.2" y="87.2">35.65</text>
<text x="111.1" y="137">Ø81</text>
<text x="280.9" y="134.5">Ø100</text>
<text x="70.4" y="138.9">7X M3</text>
<text x="87.5" y="138.9">2</text>
<text x="159" y="142.3">2.13</text>
<text x="201" y="139.5">29.2</text>
<text x="250.1" y="138.2">7X 45°</text>
<text x="294.7" y="141.5">Ø81</text>
<text x="124.8" y="155.6">7X 45°</text>
<text x="303.1" y="150.2">8X M3</text>
<text x="320.2" y="150.2">2</text>
<text x="305.9" y="159.1">3X M3</text>
<text x="323" y="159.1">6</text>
<text x="302.3" y="167.6">Ø32</text>
<text x="232.9" y="169.4">6X 60°</text>
<text x="300.8" y="178.9">3X Ø4 DOWEL PROTRUDE 3</text>
<text x="296.3" y="194.8">Ø30</text>
<text x="178.5" y="202.8">44.2</text>
<text x="45.4" y="217">NOTES</text>
<text x="48.3" y="222.1">1.</text>
<text x="57.9" y="222.1">ALL DIMENSIONS IN MM</text>
<text x="289.3" y="261.2">B</text>
<text x="328.4" y="261.2">QDD100_20200315</text>
<text x="408.5" y="261.2">1</text>
<text x="301.2" y="268.1">1:2</text>
<text x="386.8" y="268.1">1/1</text>
</g>
<g font-size="3.5">
<text x="287.3" y="210.1">PROJECT</text>
<text x="287.3" y="225.8">TITLE</text>
<text x="220.7" y="255.2">APPROVED</text>
<text x="286.7" y="254.5">SIZE</text>
<text x="306.1" y="254.5">CODE</text>
<text x="328.4" y="254.5">DWG NO</text>
<text x="406" y="254.5">REV</text>
<text x="220.7" y="261.5">CHECKED</text>
<text x="220.7" y="267.9">DRAWN</text>
<text x="242" y="267.9">Josh Pieper</text>
<text x="268.9" y="267.9">3/15/2020</text>
<text x="287.5" y="267.9">SCALE</text>
<text x="322.1" y="267.9">WEIGHT</text>
<text x="372.9" y="267.9">SHEET</text>
</g>
</svg>
